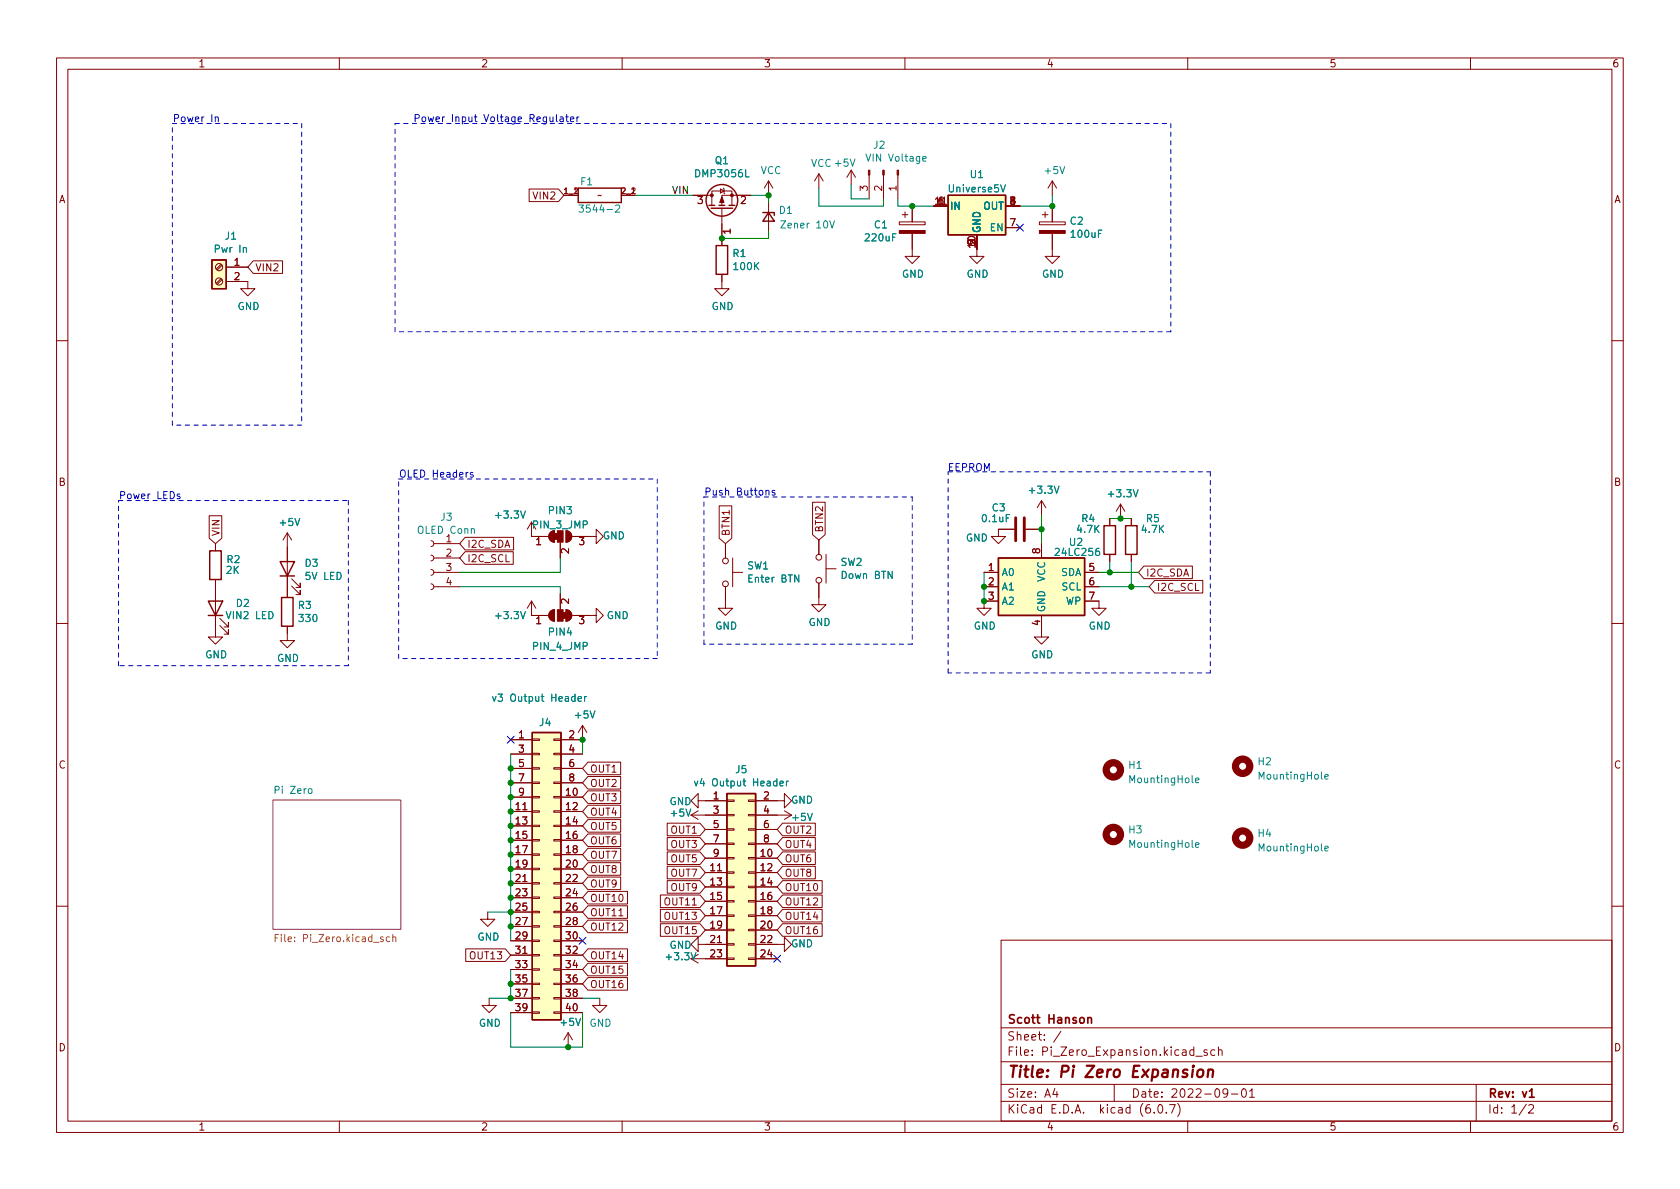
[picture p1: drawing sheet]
<svg xmlns="http://www.w3.org/2000/svg" width="297mm" height="210mm" viewBox="0 0 297 210" stroke-linecap="round" stroke-linejoin="round" font-family="sans-serif">
<g fill="none" stroke="#840000" stroke-width=".18">
<path d="M10 10.2h277v190.1h-277zM12 12.2h273v186.1h-273zM60 10.2v2M110 10.2v2M160 10.2v2M210 10.2v2M260 10.2v2M93.6 33.4h5.1l1 1.1-1 1.1h-5.1zM99.7 34.5h2.5M109.9 34.5h2.5M122.6 34.5h3.3M125.9 36.3v-2.5h3.5v2.5"/>
<path d="M127.4 33.4l.6 .4-.6 .4zM127.6 36.8v6.6M127.9 33.3l.1 .1v.8l.1 .1M132.7 34.5h-5.1v1.8M135.9 32l-.8 1.3M135.9 32v2.5M135.9 35.8v5.1M135.9 32l.8 1.3M144.8 30.7v2.6M144.8 30.7l-.8 1.3M144.8 30.7l.7 1.3M150.5 30.1l-.8 1.3"/>
<path d="M150.5 30.1v2.5M150.5 30.1l.8 1.3M153.7 31v4.2M156.2 31v4.2M158.7 31v4.2M159 39.2h4.6v.5h-4.6zM159.5 38h1M160 37.5v1M161.3 36.4v2.8M165.1 36.4h2.5M177.8 36.4h2.5M183.8 39.2h4.5v.5h-4.5z"/>
<path d="M184.3 38h1M184.8 37.5v1M186.1 32v2.5M186.1 36.4v2.8M186.1 32l-.8 1.3M186.1 32l.7 1.3M39.1 49.3l-.9 .8M39.1 46.7l-.9 .9M39.3 49.4l-.9 .9M39.3 46.9l-.9 .8M40 49.8h3.8v1.2h1.3l-1.3 1.3-1.3-1.3h1.3M40 47.2h3.8"/>
<path d="M44.8 46.1h5.2v2.2h-5.2l-1-1.1zM127.6 48.5v2.5h1.3l-1.3 1.3-1.2-1.3h1.2M161.3 41.3v4h1.3l-1.3 1.3-1.3-1.3h1.3M172.7 44.1v1.2h1.3l-1.3 1.3-1.3-1.3h1.3M177.8 40.3h2.5M186.1 41.3v4h1.2l-1.2 1.3-1.3-1.3h1.3M10 60.2h2M285 60.2h2M37 91.2h2.2v4l-1.1 .9-1.1-.9zM38.1 96.1v1.3M50.8 94.2l-.8 1.3M50.8 94.2v11.5"/>
<path d="M50.8 94.2l.8 1.3M76.2 98.2l.4 .1 .1 .4-.1 .3-.4 .2M76.2 95.6l.4 .2 .1 .3-.1 .4-.4 .1M76.7 98.7h4.6M76.7 96.1h4.6M82.2 95h8.6v2.2h-8.6l-.9-1.1zM82.2 97.6h8.5v2.2h-8.5l-.9-1.1zM93.2 93.6l.8-1.3v2.6h3M97.3 94.1l.7-.3v2.1a1.02 1.02 0 0 1-.9-.6 1.02 1.02 0 0 1 .2-1.2zM99.1 95.9v2.8M100.1 93.8a1.02 1.02 0 0 1 1 1.1 1.02 1.02 0 0 1-1 1zM101.1 94.9h4.3v-1.3l1.3 1.3-1.3 1.2v-1.2"/>
<path d="M127.2 89.5h2.2v5.7l-1.1 .9-1.1-.9zM128.3 96.1v2.6M129.5 98.7v5.1M143.7 88.8h2.2v5.7l-1.1 1-1.1-1zM144.8 95.5v2.5M146 98v5.1M179.3 93.6h-2.8v1.3h1.3l-1.3 1.2-1.2-1.2h1.2M181.4 93.6h2.7M184.1 88.5v2.6M184.1 96.1v2.6M184.1 88.5l-.7 1.3M184.1 88.5l.8 1.3"/>
<path d="M196.2 91.7v1.3M196.2 98v1.3M198.1 89.1l-.7 1.3M198.1 89.1v2.6M198.1 89.1l.8 1.3M200 91.7v1.3M200 98v1.3M10 110.2h2M38.1 102.5v10.1h1.3l-1.3 1.3-1.3-1.3h1.3M38.9 110.6l1.5 1.5v-.7v.7h-.8M38.9 109.3l1.5 1.6v-.8v.8h-.8M50.8 110.7v2.6h1.3l-1.3 1.2-1.3-1.2h1.3"/>
<path d="M51.6 103.6l1.5 1.6v-.8v.8h-.8M51.6 102.4l1.5 1.5v-.8v.8h-.8M76.2 103.2l.4 .2 .1 .4-.1 .3-.4 .2M76.2 100.7l.4 .2 .1 .3-.1 .4-.4 .1M76.7 103.8h4.6M76.7 101.2h4.6M94 106.3v2.5h3M94 106.3l-.8 1.3M94 106.3l.7 1.3M97.3 108.1l.7-.3v2a1.02 1.02 0 0 1-.9-.6 1.02 1.02 0 0 1 .2-1.1zM99.1 105v2.8M100.1 107.8a1.02 1.02 0 0 1 1 1 1.02 1.02 0 0 1-1 1z"/>
<path d="M101.1 108.8h4.3v-1.2l1.3 1.2-1.3 1.3v-1.3M128.3 103.8v3.8h1.2l-1.2 1.2-1.3-1.2h1.3M129.5 101.2h1.8M144.8 103.1v3.8h1.2l-1.2 1.3-1.3-1.3h1.3M146 100.6h1.8M174 103.8h2.5M174 101.2h2.5M176.5 106.3h-2.5v1.3h1.3l-1.3 1.2-1.3-1.2h1.3M184.1 108.8v3.8h1.3l-1.3 1.3-1.2-1.3h1.2M191.8 106.3h2.5v1.3h1.3l-1.3 1.2-1.3-1.2h1.3M191.8 103.8h2.5M191.8 101.2h2.5"/>
<path d="M202.2 100.1h8.6v2.2h-8.6l-.9-1.1zM204.2 102.6h8.5v2.3h-8.5l-1-1.1zM285 110.2h2M90.3 130.8h3.8M90.3 133.3h3.8M90.3 135.9h3.8M90.3 138.4h3.8M94.1 138.3h1.3v.3h-1.3zM94.1 135.8h1.3v.2h-1.3zM94.1 133.2h1.3v.3h-1.3zM94.1 130.7h1.3v.2h-1.3zM97.9 138.3h1.3v.3h-1.3z"/>
<path d="M97.9 135.8h1.3v.2h-1.3zM97.9 133.2h1.3v.3h-1.3zM97.9 130.7h1.3v.2h-1.3zM99.2 133.3h3.8M99.2 135.9h3.8M99.2 138.4h3.8M103 128.3l-.8 1.2M103 128.3v2.5h-3.8M103 128.3l.8 1.2M103.9 137.3h5.8v2.2h-5.8l-.9-1.1zM103.9 134.8h5.8v2.2h-5.8l-.9-1.1zM103.9 139.9h5.8v2.2h-5.8l-.9-1.1z"/>
<path d="M90.3 141h3.8M90.3 143.5h3.8M90.3 146h3.8M90.3 148.6h3.8M90.3 151.1h3.8M90.3 153.7h3.8M90.3 156.2h3.8M90.3 158.7h3.8M94.1 158.6h1.3v.3h-1.3zM94.1 156.1h1.3v.2h-1.3zM94.1 153.5h1.3v.3h-1.3zM94.1 151h1.3v.3h-1.3z"/>
<path d="M94.1 148.5h1.3v.2h-1.3zM94.1 145.9h1.3v.3h-1.3zM94.1 143.4h1.3v.2h-1.3zM94.1 140.8h1.3v.3h-1.3zM97.9 158.6h1.3v.3h-1.3zM97.9 156.1h1.3v.2h-1.3zM97.9 153.5h1.3v.3h-1.3zM97.9 151h1.3v.3h-1.3zM97.9 148.5h1.3v.2h-1.3zM97.9 145.9h1.3v.3h-1.3zM97.9 143.4h1.3v.2h-1.3zM97.9 140.8h1.3v.3h-1.3z"/>
<path d="M99.2 141h3.8M99.2 143.5h3.8M99.2 146h3.8M99.2 148.6h3.8M99.2 151.1h3.8M99.2 153.7h3.8M99.2 156.2h3.8M99.2 158.7h3.8M103.9 142.4h5.8v2.2h-5.8l-.9-1.1zM103.9 155.1h5.8v2.2h-5.8l-.9-1.1zM103.9 157.6h7v2.3h-7l-.9-1.2zM103.9 147.5h5.8v2.2h-5.8l-.9-1.1z"/>
<path d="M103.9 152.6h5.8v2.2h-5.8l-.9-1.1zM103.9 144.9h5.8v2.3h-5.8l-.9-1.2zM103.9 150h5.8v2.2h-5.8l-.9-1.1zM116.8 158.3h7l.9 1.1-.9 1.1h-7zM118 145.6h5.8l.9 1.1-.9 1.1h-5.8zM118 148.1h5.8l.9 1.1-.9 1.1h-5.8zM118 150.6h5.8l.9 1.2-.9 1.1h-5.8zM118 153.2h5.8l.9 1.1-.9 1.1h-5.8zM118 155.7h5.8l.9 1.1-.9 1.2h-5.8zM122.2 144.1h6.3M122.2 144.1l1.2 .8M123.4 141.6v-1.3l-1.2 1.3 1.2 1.3v-1.3h5.1"/>
<path d="M123.4 143.4l-1.2 .7M124.7 151.8h3.8M124.7 154.3h3.8M124.7 156.8h3.8M124.7 159.4h3.8M124.7 146.7h3.8M124.7 149.2h3.8M128.5 159.3h1.3v.2h-1.3zM128.5 156.7h1.3v.3h-1.3zM128.5 154.2h1.3v.2h-1.3zM128.5 151.6h1.3v.3h-1.3zM128.5 149.1h1.3v.2h-1.3z"/>
<path d="M128.5 146.6h1.3v.2h-1.3zM128.5 144h1.3v.3h-1.3zM128.5 141.5h1.3v.2h-1.3zM132.3 159.3h1.3v.2h-1.3zM132.3 156.7h1.3v.3h-1.3zM132.3 154.2h1.3v.2h-1.3zM132.3 151.6h1.3v.3h-1.3zM132.3 149.1h1.3v.2h-1.3zM132.3 146.6h1.3v.2h-1.3zM132.3 144h1.3v.3h-1.3zM132.3 141.5h1.3v.2h-1.3zM133.6 141.6h5.1v-1.3l1.3 1.3-1.3 1.3v-1.3"/>
<path d="M133.6 144.1h6.4M133.6 151.8h3.8M133.6 154.3h3.8M133.6 156.8h3.8M133.6 159.4h3.8M133.6 146.7h3.8M133.6 149.2h3.8M138.4 158.3h7v2.2h-7l-1-1.1zM138.4 155.7h7v2.3h-7l-1-1.2zM138.4 153.2h5.8v2.2h-5.8l-1-1.1zM138.4 145.6h5.8v2.2h-5.8l-1-1.1zM138.4 150.6h5.8v2.3h-5.8l-1-1.1z"/>
<path d="M138.4 148.1h5.8v2.2h-5.8l-1-1.1zM138.7 143.4l1.3 .7M140 144.1l-1.3 .8M10 160.2h2M82.3 167.8h7l1 1.1-1 1.1h-7zM86.2 161.3v1.3h1.3l-1.3 1.2-1.2-1.2h1.2M86.5 176.5v1.3h1.3l-1.3 1.3-1.3-1.3h1.3M90.3 161.3h3.8M90.3 163.8h3.8M90.3 166.4h3.8M90.3 168.9h3.8M90.3 171.4h3.8"/>
<path d="M90.3 174h3.8M90.3 176.5h3.8M90.3 179.1h3.8M94.1 178.9h1.3v.3h-1.3zM94.1 176.4h1.3v.3h-1.3zM94.1 173.9h1.3v.2h-1.3zM94.1 171.3h1.3v.3h-1.3zM94.1 168.8h1.3v.2h-1.3zM94.1 166.2h1.3v.3h-1.3zM94.1 163.7h1.3v.3h-1.3zM94.1 161.2h1.3v.2h-1.3zM97.9 178.9h1.3v.3h-1.3z"/>
<path d="M97.9 176.4h1.3v.3h-1.3zM97.9 173.9h1.3v.2h-1.3zM97.9 171.3h1.3v.3h-1.3zM97.9 168.8h1.3v.2h-1.3zM97.9 166.2h1.3v.3h-1.3zM97.9 163.7h1.3v.3h-1.3zM97.9 161.2h1.3v.2h-1.3zM99.2 161.3h3.8M99.2 163.8h3.8M99.2 166.4h3.8M99.2 168.9h3.8M99.2 171.4h3.8"/>
<path d="M99.2 174h3.8M99.2 176.5h3.8M99.2 179.1h3.8M103.9 167.8h7v2.2h-7l-.9-1.1zM103.9 162.7h7v2.2h-7l-.9-1.1zM103.9 172.9h7v2.2h-7l-.9-1.1zM103.9 160.2h7v2.2h-7l-.9-1.1zM103.9 170.3h7v2.3h-7l-.9-1.2zM106 176.5v1.3h1.3l-1.3 1.3-1.2-1.3h1.2M116.8 163.3h7l.9 1.2-.9 1.1h-7zM116.8 160.8h7l.9 1.1-.9 1.1h-7zM122.2 169.5l1.2 .8"/>
<path d="M122.2 169.5h6.3M123.4 167v-1.3l-1.2 1.3 1.2 1.3v-1.3h5.1M123.4 168.8l-1.2 .7M124.7 161.9h3.8M124.7 164.5h3.8M128.5 169.4h1.3v.3h-1.3zM128.5 166.9h1.3v.2h-1.3zM128.5 164.3h1.3v.3h-1.3zM128.5 161.8h1.3v.2h-1.3zM132.3 169.4h1.3v.3h-1.3zM132.3 166.9h1.3v.2h-1.3zM132.3 164.3h1.3v.3h-1.3z"/>
<path d="M132.3 161.8h1.3v.2h-1.3zM133.6 167h5.1v-1.3l1.3 1.3-1.3 1.3v-1.3M133.6 169.5h3.8M133.6 161.9h3.8M133.6 164.5h3.8M138.4 160.8h7v2.2h-7l-1-1.1zM138.4 163.3h7v2.3h-7l-1-1.1zM177 166.3h108v32h-108zM285 160.2h2M60 198.3v2M100.5 182.6l-.8 1.3M100.5 182.6v2.6"/>
<path d="M100.5 182.6l.7 1.3M110 198.3v2M160 198.3v2M177 194.8h108M177 191.8h108M177 187.8h108M177 181.8h108M186.5 192.5l-.4 1h1M186.9 193v1M187.6 182.4l-1.3 1.9M197 191.8v3M204.1 196.7v.1"/>
<path d="M204.9 195.4l.2-.1a.81 .81 0 0 1 .6 .7 .81 .81 0 0 1-.3 .8h-.2a.81 .81 0 0 1-.6-.6 .81 .81 0 0 1 .3-.8zM206.2 196.7v.1M206.8 195.3h1l-.7 1.5M208.2 195.1a1.72 1.72 0 0 1 0 2.3M210 198.3v2M211.4 186.8h1.2M213.4 185.7l-.3-.1-.2 .2v.3l.5 .1v.4h-.5M214.8 185.7l-.4-.1-.3 .3v.4l.1 .3h.6M215.4 185.8l.2-.2 .4 .1 .1 .9M215.4 185.1v1.5M217.1 193.2l-.3 .3h-.3l-.3-.3 .2-.6 .4-.1 .2 .2a.99 .99 0 0 1-.4 1.3h-.2M217.7 193.5h1.2"/>
<path d="M219.7 192.6l.2-.1a.81 .81 0 0 1 .5 .7 .81 .81 0 0 1-.3 .8h-.1a.81 .81 0 0 1-.6-.6 .81 .81 0 0 1 .3-.8zM220.9 193l.5-.5v1.5M220.9 194h.9M260 198.3v2M261 191.8v6.5M269.9 195.3l-1.3 1.9M270.3 195.5l.6-.2 .2 .2 .1 .3-1 1h1"/>
<circle cx="38.7" cy="47.2" r=".63"/>
<circle cx="38.7" cy="49.8" r=".63"/>
<circle cx="128.3" cy="99.2" r=".51"/>
<circle cx="144.8" cy="98.5" r=".51"/>
<circle cx="128.3" cy="103.2" r=".51"/>
<circle cx="144.8" cy="102.6" r=".51"/>
</g>
<path d="M192.3 179.9v1M192.3 180.1l.3-.2 .3 .1 .1 .9M270.4 193l.4-.5v1.5M270.4 194h.9" fill="none" stroke="#840000" stroke-width=".3"/>
<path d="M210.9 189.1l-.1 1.4M211 188.5l-.1 .1 .1 .1 .1-.1-.1-.1v.2M211.8 189.3a.52 .52 0 0 1 .6-.2 .52 .52 0 0 1 .4 .4l-.1 .6a.55 .55 0 0 1-.5 .4 .55 .55 0 0 1-.5-.4zM213.7 189.3a.49 .49 0 0 1 .8 .1l-.1 1.1M213.7 189.1l-.2 1.4" fill="none" stroke="#840000" stroke-width=".4"/>
<path d="M48.3 141.5h22.6v22.8h-22.6z" fill="#fff" stroke="#fff" stroke-width=".18"/>
<path d="M48.3 141.5h22.6v22.8h-22.6z" fill="none" stroke="#840084" stroke-width=".18"/>
<g fill="none" stroke="#008484" stroke-width=".18">
<path d="M102.4 36.3h.8l-.5 .4 .4 .2v.5l-.2 .1-.5-.1M108.8 36.4l.5-.1 .3 .3-.8 .9h.8M146.7 39l.4 1.3 .5-1.3M163.1 28.1l.7-.1-.1-.3h-.4l-.2 .1 .1 .6h.5M176.9 32.7l.4 1.2 .5-1.2M54.6 139.5h.3l.3 .2v.4l-.3 .2h-.3l-.1-.2zM87.1 123.2l.3 .8 .3-.8M102.2 123.6l.6-.1v-.3h-.4l-.2 .1 .1 .7h.5M103.4 123.2v.8M103.7 123.2l-.3 .2M122.8 138.1l.3 .9 .3-.9M137.9 138.5l.6-.1-.1-.2-.3-.1-.2 .2 .1 .6h.4"/>
<path d="M139 138.1v.9M139.4 138.1l-.4 .3M211.4 138l.6-.1-.1-.3h-.3l-.2 .1v.7h.5M234.2 137.4l.6-.2v-.2l-.4-.1-.2 .2 .1 .6h.5M211.4 149.4l.6-.1-.1-.2-.3-.1-.2 .2v.6h.5M234.2 150.1l.6-.2v-.2l-.4-.1-.2 .2 .1 .6h.5"/>
</g>
<path d="M48.6 165.8h.5M49.2 165.2h-.6v1.3M68.9 165.7h-.4l-.2 .2 .1 .6h.5M69.4 165.8l.2-.1h.3l.1 .8M69.4 165.2v1.3" fill="none" stroke="#848400" stroke-width=".18"/>
<g fill="none" stroke="#840000" stroke-width=".25">
<path d="M102.2 33.3h7.7v2.5h-7.7zM125.3 36.3h1.1M125.7 36.8h3.8M127.1 36.3h1M128.9 36.3h1M134.9 37.6h2v.5M135.9 37.6l1 1.5h-2zM167.6 34.5h10.2v7h-10.2zM37.5 46h2.5v5h-2.5zM126.6 43.4h2.1v5.1h-2.1zM37.1 97.4h2v5.1h-2zM49.5 99.3h2.6l-1.3 2.5z"/>
<path d="M176.5 98.7h15.3v10.1h-15.3zM195.2 93h2v5h-2zM199 93h2v5h-2zM36.8 106.3h2.6l-1.3 2.5zM36.8 108.8h2.6M49.5 101.8h2.6M49.8 105.7h2v5h-2zM94.1 129.5h5.1v50.8h-5.1zM128.5 140.3h5.1v30.5h-5.1z"/>
<circle cx="127.6" cy="35.4" r="2.79"/>
</g>
<g fill="none" stroke="#840000" stroke-width="1.3">
<circle cx="196.8" cy="136.1" r="1.27"/>
<circle cx="219.7" cy="135.5" r="1.27"/>
<circle cx="196.8" cy="147.6" r="1.27"/>
<circle cx="219.7" cy="148.2" r="1.27"/>
</g>
<g fill="#840000" stroke="#840000" stroke-width=".18">
<path d="M98 94.4h.6v1h-.6z"/>
<path d="M97.3 94.1l.7-.3v2.1a1.02 1.02 0 0 1-.9-.6 1.02 1.02 0 0 1 .2-1.2z"/>
<path d="M98.6 93.8h1v2.1h-1z"/>
<path d="M100.1 93.8a1.02 1.02 0 0 1 1 1.1 1.02 1.02 0 0 1-1 1z"/>
<path d="M97.3 108.1l.7-.3v2a1.02 1.02 0 0 1-.9-.6 1.02 1.02 0 0 1 .2-1.1z"/>
<path d="M98.6 107.8h1v2h-1z"/>
<path d="M99.6 108.3h.5v1h-.5z"/>
<path d="M100.1 107.8a1.02 1.02 0 0 1 1 1 1.02 1.02 0 0 1-1 1z"/>
<path d="M183.8 40.8h4.5v.5h-4.5z"/>
<path d="M159 40.8h4.6v.5h-4.6z"/>
<path d="M153.5 30.1h.3v.9h-.3z"/>
<path d="M156.1 30.1h.2v.9h-.2z"/>
<path d="M158.6 30.1h.3v.9h-.3z"/>
<path d="M127.6 34.8l.4 1h-.7z"/>
<circle cx="129.4" cy="34.5" r=".25"/>
<circle cx="125.9" cy="34.5" r=".25"/>
</g>
<g fill="#ffffc2" stroke="#ffffc2" stroke-width=".18">
<path d="M37.5 46h2.5v5h-2.5z"/>
<path d="M94.1 129.5h5.1v50.8h-5.1z"/>
<path d="M176.5 98.7h15.3v10.1h-15.3z"/>
<path d="M128.5 140.3h5.1v30.5h-5.1z"/>
<path d="M167.6 34.5h10.2v7h-10.2z"/>
</g>
<path d="M179.6 91.6v4M181.1 91.6v4" fill="none" stroke="#840000" stroke-width=".51"/>
<g fill="none" stroke="#0000c2" stroke-width=".18">
<path d="M38.1 20.8l.1-.1h.3l.1 .8M38.1 20.7v.8M97.2 20.7l.1 .8h.3l.2-.1M97.8 20.7v.8M98.4 20.2v1.1l.2 .2M99 20.7h.5l.1 .8M99.6 21h-.4l-.2 .2 .2 .3h.4M100 20.7h.5M100.2 20.2v1.1l.3 .2M100.9 21.1l.6-.1-.1-.3h-.4l-.1 .2v.6h.5M102 20.7v.8M102.4 20.7l-.4 .2"/>
<path d="M31.8 87.4l-.3-.1-.2 .2 .1 .2 .4 .1v.3h-.5M83.6 83.6l-.3-.1-.2 .2 .1 .2 .4 .1v.3h-.5M135.4 86.8l.2-.1 .3 .1 .1 .8M137 86.8l-.3-.1-.2 .2 .1 .2 .4 .1v.3h-.5"/>
</g>
<g fill="none" stroke="#0000c2" stroke-width=".18" stroke-dasharray=".8 .8">
<path d="M30.5 21.8h22.8M53.3 21.8v53.4M69.8 21.8h137.2M207 21.8v36.9M69.8 58.7v-36.9M207 58.7h-137.2M30.5 75.2v-53.4M53.3 75.2h-22.8M21 88.5h40.6M61.6 88.5v29.2M70.5 84.7h45.7M116.2 84.7v31.8"/>
<path d="M124.5 87.9h36.8M161.3 87.9v26M167.6 83.4h46.4M214 83.4v35.6M21 117.7v-29.2M61.6 117.7h-40.6M70.5 116.5v-31.8M116.2 116.5h-45.7M124.5 113.9v-26M161.3 113.9h-36.8M167.6 119v-35.6M214 119h-46.4"/>
</g>
<g fill="none" stroke="#008400" stroke-width=".18">
<path d="M112.4 34.5h10.2M132.7 34.5h3.2v1.3M144.8 33.3v3.1h11.4v-1.2M150.5 32.6v2.6h3.2M158.7 35.2v1.2h6.4M186.1 34.5v1.9h-5.8M135.9 40.9v1.3h-8.3M99.1 98.7v2.5h-17.8M184.1 91.1v5M196.2 91.7h3.8M196.2 99.3v1.9M200 99.3v4.5"/>
<path d="M81.3 103.8h17.8v1.2M174 101.2v5.1M194.3 101.2h7M194.3 103.8h8.9M90.3 133.3v33.1M103 130.8v2.5M86.2 161.3h4.1M90.3 171.4v5.1h-3.8M90.3 179.1v6.1h12.7v-6.1M103 176.5h3"/>
</g>
<path d="M179.7 39.6l1.2 1.3M180.9 39.6l-1.2 1.3M89.7 130.2l1.2 1.2M90.9 130.2l-1.2 1.2M102.4 165.8l1.2 1.2M103.6 165.8l-1.2 1.2M136.8 168.9l1.2 1.2M138 168.9l-1.2 1.2" fill="none" stroke="#000084" stroke-width=".18"/>
<g fill="#008400" stroke="#008400" stroke-width=".18">
<circle cx="90.3" cy="141" r=".46"/>
<circle cx="90.3" cy="143.5" r=".46"/>
<circle cx="90.3" cy="156.2" r=".46"/>
<circle cx="90.3" cy="158.7" r=".46"/>
<circle cx="90.3" cy="138.4" r=".46"/>
<circle cx="186.1" cy="36.4" r=".46"/>
<circle cx="161.3" cy="36.4" r=".46"/>
<circle cx="198.1" cy="91.7" r=".46"/>
<circle cx="196.2" cy="101.2" r=".46"/>
<circle cx="200" cy="103.8" r=".46"/>
<circle cx="184.1" cy="93.6" r=".46"/>
<circle cx="174" cy="103.8" r=".46"/>
<circle cx="174" cy="106.3" r=".46"/>
<circle cx="90.3" cy="148.6" r=".46"/>
<circle cx="90.3" cy="153.7" r=".46"/>
<circle cx="90.3" cy="146" r=".46"/>
<circle cx="90.3" cy="151.1" r=".46"/>
<circle cx="103" cy="130.8" r=".46"/>
<circle cx="90.3" cy="135.9" r=".46"/>
<circle cx="90.3" cy="174" r=".46"/>
<circle cx="90.3" cy="161.3" r=".46"/>
<circle cx="90.3" cy="163.8" r=".46"/>
<circle cx="100.5" cy="185.2" r=".46"/>
<circle cx="90.3" cy="176.5" r=".46"/>
<circle cx="127.6" cy="42.2" r=".46"/>
<circle cx="135.9" cy="34.5" r=".46"/>
</g>
<text font-size="2.8" fill="#840000" x="178" y="190.6">Title: Pi Zero Expansion</text>
<g font-size="2.1" fill="#840000">
<text x="178" y="184">Sheet: /</text>
<text x="178" y="181">Scott Hanson</text>
<text x="178" y="186.7">File: Pi_Zero_Expansion.kicad_sch</text>
<text x="178" y="196.9">KiCad E.D.A. kicad (6.0.7)</text>
<text x="178" y="194.1">Size: A4</text>
<text x="200" y="194.1">Date: 2022-09-01</text>
<text x="263" y="194.1">Rev: v1</text>
<text x="263" y="196.9">Id: 1/2</text>
</g>
<g font-size="1.8" fill="#840000">
<text x="35" y="11.9">1</text>
<text x="85" y="11.9">2</text>
<text x="135" y="11.9">3</text>
<text x="185" y="11.9">4</text>
<text x="235" y="11.9">5</text>
<text x="285" y="11.9">6</text>
<text x="10.3" y="35.9">A</text>
<text x="94.5" y="35.3">VIN2</text>
<text x="106" y="35.2">~</text>
<text x="153.4" y="33.8" transform="rotate(-90 153.4 33.8)">3</text>
<text x="156" y="33.8" transform="rotate(-90 156 33.8)">2</text>
<text x="158.5" y="33.8" transform="rotate(-90 158.5 33.8)">1</text>
<text x="285.3" y="35.9">A</text>
<text x="123.3" y="36.1">3</text>
<text x="129.2" y="41.4" transform="rotate(-90 129.2 41.4)">1</text>
<text x="131" y="36.1">2</text>
<text x="165.9" y="36.2">6</text>
<text x="165.9" y="36.2">1</text>
<text x="178.6" y="40">7</text>
<text x="178.6" y="36.2">8</text>
<text x="41.4" y="47">1</text>
<text x="45.1" y="48">VIN2</text>
<text x="172.5" y="43.8" transform="rotate(-90 172.5 43.8)">10</text>
<text x="172.5" y="43.3" transform="rotate(-90 172.5 43.3)">2</text>
<text x="41.4" y="49.5">2</text>
<text x="10.3" y="85.9">B</text>
<text x="285.3" y="85.9">B</text>
<text x="38.8" y="94.9" transform="rotate(-90 38.8 94.9)">VIN</text>
<text x="78.9" y="95.9">1</text>
<text x="129" y="94.9" transform="rotate(-90 129 94.9)">BTN1</text>
<text x="145.5" y="94.2" transform="rotate(-90 145.5 94.2)">BTN2</text>
<text x="78.9" y="98.4">2</text>
<text x="78.9" y="101">3</text>
<text x="82.5" y="96.9">I2C_SDA</text>
<text x="82.5" y="99.4">I2C_SCL</text>
<text x="94.8" y="96.4">1</text>
<text x="100.6" y="97.9" transform="rotate(-90 100.6 97.9)">2</text>
<text x="102.4" y="96.4">3</text>
<text x="174.8" y="101">1</text>
<text x="183.9" y="97.9" transform="rotate(-90 183.9 97.9)">8</text>
<text x="192.5" y="101">5</text>
<text x="202.6" y="101.9">I2C_SDA</text>
<text x="78.9" y="103.5">4</text>
<text x="100.6" y="106.8" transform="rotate(-90 100.6 106.8)">2</text>
<text x="174.8" y="103.5">2</text>
<text x="174.8" y="106">3</text>
<text x="192.5" y="103.5">6</text>
<text x="192.5" y="106">7</text>
<text x="204.5" y="104.5">I2C_SCL</text>
<text x="94.8" y="110.4">1</text>
<text x="102.4" y="110.4">3</text>
<text x="183.9" y="110.6" transform="rotate(-90 183.9 110.6)">4</text>
<text x="91.7" y="130.6">1</text>
<text x="100.6" y="130.6">2</text>
<text x="10.3" y="135.9">C</text>
<text x="91.7" y="133.1">3</text>
<text x="91.7" y="135.6">5</text>
<text x="100.6" y="133.1">4</text>
<text x="100.6" y="135.6">6</text>
<text x="104.3" y="136.6">OUT1</text>
<text x="285.3" y="135.9">C</text>
<text x="91.2" y="143.3">11</text>
<text x="91.7" y="138.2">7</text>
<text x="91.7" y="140.7">9</text>
<text x="100.1" y="140.7">10</text>
<text x="100.1" y="143.3">12</text>
<text x="100.6" y="138.2">8</text>
<text x="104.3" y="139.2">OUT2</text>
<text x="104.3" y="141.7">OUT3</text>
<text x="126.1" y="141.3">1</text>
<text x="126.1" y="143.9">3</text>
<text x="135" y="141.3">2</text>
<text x="135" y="143.9">4</text>
<text x="91.2" y="145.8">13</text>
<text x="91.2" y="148.3">15</text>
<text x="100.1" y="145.8">14</text>
<text x="100.1" y="148.3">16</text>
<text x="104.3" y="144.2">OUT4</text>
<text x="104.3" y="149.3">OUT6</text>
<text x="104.3" y="146.8">OUT5</text>
<text x="118.7" y="147.4">OUT1</text>
<text x="118.7" y="149.9">OUT3</text>
<text x="126.1" y="146.4">5</text>
<text x="126.1" y="149">7</text>
<text x="135" y="146.4">6</text>
<text x="135" y="149">8</text>
<text x="138.7" y="147.4">OUT2</text>
<text x="138.7" y="149.9">OUT4</text>
<text x="91.2" y="150.9">17</text>
<text x="91.2" y="153.4">19</text>
<text x="91.2" y="156">21</text>
<text x="100.1" y="150.9">18</text>
<text x="100.1" y="153.4">20</text>
<text x="100.1" y="156">22</text>
<text x="104.3" y="154.4">OUT8</text>
<text x="104.3" y="151.9">OUT7</text>
<text x="118.7" y="152.5">OUT5</text>
<text x="118.7" y="155">OUT7</text>
<text x="125.6" y="154">11</text>
<text x="126.1" y="151.5">9</text>
<text x="134.5" y="151.5">10</text>
<text x="134.5" y="154">12</text>
<text x="138.7" y="155">OUT8</text>
<text x="138.7" y="152.5">OUT6</text>
<text x="91.2" y="158.5">23</text>
<text x="91.2" y="161">25</text>
<text x="100.1" y="158.5">24</text>
<text x="100.1" y="161">26</text>
<text x="104.3" y="156.9">OUT9</text>
<text x="104.3" y="159.5">OUT10</text>
<text x="117.7" y="160.1">OUT11</text>
<text x="118.7" y="157.6">OUT9</text>
<text x="125.6" y="156.6">13</text>
<text x="125.6" y="159.1">15</text>
<text x="125.6" y="161.7">17</text>
<text x="134.5" y="156.6">14</text>
<text x="134.5" y="159.1">16</text>
<text x="134.5" y="161.7">18</text>
<text x="138.7" y="160.1">OUT12</text>
<text x="138.7" y="157.6">OUT10</text>
<text x="91.2" y="163.6">27</text>
<text x="91.2" y="166.1">29</text>
<text x="100.1" y="163.6">28</text>
<text x="100.1" y="166.1">30</text>
<text x="104.3" y="164.6">OUT12</text>
<text x="104.3" y="162">OUT11</text>
<text x="117.7" y="165.2">OUT15</text>
<text x="117.7" y="162.6">OUT13</text>
<text x="125.6" y="164.2">19</text>
<text x="125.6" y="166.7">21</text>
<text x="134.5" y="164.2">20</text>
<text x="134.5" y="166.7">22</text>
<text x="138.7" y="162.6">OUT14</text>
<text x="138.7" y="165.2">OUT16</text>
<text x="83.3" y="169.6">OUT13</text>
<text x="91.2" y="168.7">31</text>
<text x="91.2" y="171.2">33</text>
<text x="91.2" y="173.7">35</text>
<text x="100.1" y="168.7">32</text>
<text x="100.1" y="171.2">34</text>
<text x="100.1" y="173.7">36</text>
<text x="104.3" y="169.6">OUT14</text>
<text x="104.3" y="172.2">OUT15</text>
<text x="125.6" y="169.3">23</text>
<text x="134.5" y="169.3">24</text>
<text x="91.2" y="176.3">37</text>
<text x="91.2" y="178.8">39</text>
<text x="100.1" y="176.3">38</text>
<text x="100.1" y="178.8">40</text>
<text x="104.3" y="174.7">OUT16</text>
<text x="10.3" y="185.9">D</text>
<text x="285.3" y="185.9">D</text>
<text x="35" y="199.9">1</text>
<text x="85" y="199.9">2</text>
<text x="135" y="199.9">3</text>
<text x="185" y="199.9">4</text>
<text x="235" y="199.9">5</text>
<text x="285" y="199.9">6</text>
</g>
<g font-size="1.8" fill="#0000c2">
<text x="30.5" y="21.6">Power In</text>
<text x="73" y="21.6">Power Input Voltage Regulater</text>
<text x="167.5" y="83.3">EEPROM</text>
<text x="21" y="88.3">Power LEDs</text>
<text x="70.5" y="84.4">OLED Headers</text>
<text x="124.5" y="87.6">Push Buttons</text>
</g>
<g font-size="1.8" fill="#008484">
<text x="126.5" y="29">Q1</text>
<text x="143.3" y="29.5">VCC +5V</text>
<text x="153.6" y="28.6">VIN Voltage</text>
<text x="154.5" y="26.3">J2</text>
<text x="102.7" y="32.8">F1</text>
<text x="123.2" y="31.3">DMP3056L</text>
<text x="134.5" y="30.8">VCC</text>
<text x="167.9" y="34">Universe5V</text>
<text x="171.6" y="31.5">U1</text>
<text x="184.8" y="30.8">+5V</text>
<text x="103.2" y="37.6">3544-2</text>
<text x="137.8" y="37.8">D1</text>
<text x="138.5" y="40.4">Zener 10V</text>
<text x="154.6" y="40.4">C1</text>
<text x="167.9" y="37.1">IN</text>
<text x="173.4" y="41.3" transform="rotate(-90 173.4 41.3)">GND</text>
<text x="173.8" y="37.1">OUT</text>
<text x="175.1" y="40.9">EN</text>
<text x="189.2" y="39.7">C2</text>
<text x="38.2" y="44.7">Pwr In</text>
<text x="39.8" y="42.4">J1</text>
<text x="129.6" y="45.4">R1</text>
<text x="129.8" y="47.7">100K</text>
<text x="153.1" y="42.7">220uF</text>
<text x="189.5" y="42">100uF</text>
<text x="159.5" y="49.1">GND</text>
<text x="170.9" y="49.1">GND</text>
<text x="184.2" y="49.1">GND</text>
<text x="42" y="54.8">GND</text>
<text x="125.8" y="54.8">GND</text>
<text x="182.2" y="87.3">+3.3V</text>
<text x="196.2" y="87.9">+3.3V</text>
<text x="49.6" y="93">+5V</text>
<text x="74" y="94.4">OLED Conn</text>
<text x="78" y="92.1">J3</text>
<text x="87.8" y="91.7">+3.3V</text>
<text x="94.3" y="93.4">PIN_3_JMP</text>
<text x="97.1" y="90.9">PIN3</text>
<text x="106.6" y="95.4">GND</text>
<text x="170.8" y="95.8">GND</text>
<text x="173.8" y="92.3">0.1uF</text>
<text x="175.4" y="90.4">C3</text>
<text x="190.5" y="94.2">4.7K</text>
<text x="191.3" y="92.3">R4</text>
<text x="202" y="94.2">4.7K</text>
<text x="202.7" y="92.3">R5</text>
<text x="40" y="101.5">2K</text>
<text x="40.1" y="99.6">R2</text>
<text x="54" y="100.2">D3</text>
<text x="132.1" y="100.7">SW1</text>
<text x="148.6" y="100">SW2</text>
<text x="177" y="101.8">A0</text>
<text x="186.9" y="98.3">24LC256</text>
<text x="187.5" y="101.8">SDA</text>
<text x="189.1" y="96.5">U2</text>
<text x="41.8" y="107.3">D2</text>
<text x="52.8" y="107.7">R3</text>
<text x="54.1" y="102.5">5V LED</text>
<text x="132.5" y="103">Enter BTN</text>
<text x="148.9" y="102.4">Down BTN</text>
<text x="177" y="104.4">A1</text>
<text x="177" y="106.9">A2</text>
<text x="184.8" y="102.9" transform="rotate(-90 184.8 102.9)">VCC</text>
<text x="187.7" y="104.4">SCL</text>
<text x="188.4" y="106.9">WP</text>
<text x="40.2" y="109.5">VIN2 LED</text>
<text x="53" y="110">330</text>
<text x="87.8" y="109.5">+3.3V</text>
<text x="97.1" y="112.4">PIN4</text>
<text x="107.3" y="109.5">GND</text>
<text x="126.4" y="111.3">GND</text>
<text x="142.9" y="110.7">GND</text>
<text x="172.2" y="111.3">GND</text>
<text x="184.8" y="108.3" transform="rotate(-90 184.8 108.3)">GND</text>
<text x="192.5" y="111.3">GND</text>
<text x="36.3" y="116.4">GND</text>
<text x="49" y="117">GND</text>
<text x="94.3" y="114.9">PIN_4_JMP</text>
<text x="182.3" y="116.4">GND</text>
<text x="88" y="124.1">v3 Output Header</text>
<text x="95.4" y="128.4">J4</text>
<text x="101.8" y="127">+5V</text>
<text x="130.1" y="136.7">J5</text>
<text x="199.6" y="135.9">H1</text>
<text x="222.5" y="135.3">H2</text>
<text x="222.8" y="137.8">MountingHole</text>
<text x="48.9" y="140.4">Pi Zero</text>
<text x="118.4" y="142.4">GND</text>
<text x="123.7" y="139">v4 Output Header</text>
<text x="139.8" y="142.1">GND</text>
<text x="200" y="138.5">MountingHole</text>
<text x="118.7" y="144.4">+5V</text>
<text x="140.2" y="145.2">+5V</text>
<text x="199.6" y="147.4">H3</text>
<text x="200" y="149.9">MountingHole</text>
<text x="222.5" y="148">H4</text>
<text x="222.8" y="150.5">MountingHole</text>
<text x="84.4" y="166.3">GND</text>
<text x="118.4" y="167.8">GND</text>
<text x="139.8" y="167.5">GND</text>
<text x="118" y="169.8">+3.3V</text>
<text x="84.6" y="181.6">GND</text>
<text x="99.2" y="181.4">+5V</text>
<text x="104.2" y="181.6">GND</text>
</g>
<text font-size="1.8" x="118.7" y="34.3">VIN</text>
<text font-size="1.8" fill="#848400" x="49.5" y="166.6">File: Pi_Zero.kicad_sch</text>
<g font-size="1.4" fill="#840000">
<text x="99.8" y="34.3">1_1</text>
<text x="101.4" y="34.3">2</text>
<text x="109.9" y="34.3">2_1</text>
<text x="111.5" y="34.3">2</text>
</g>
</svg>
